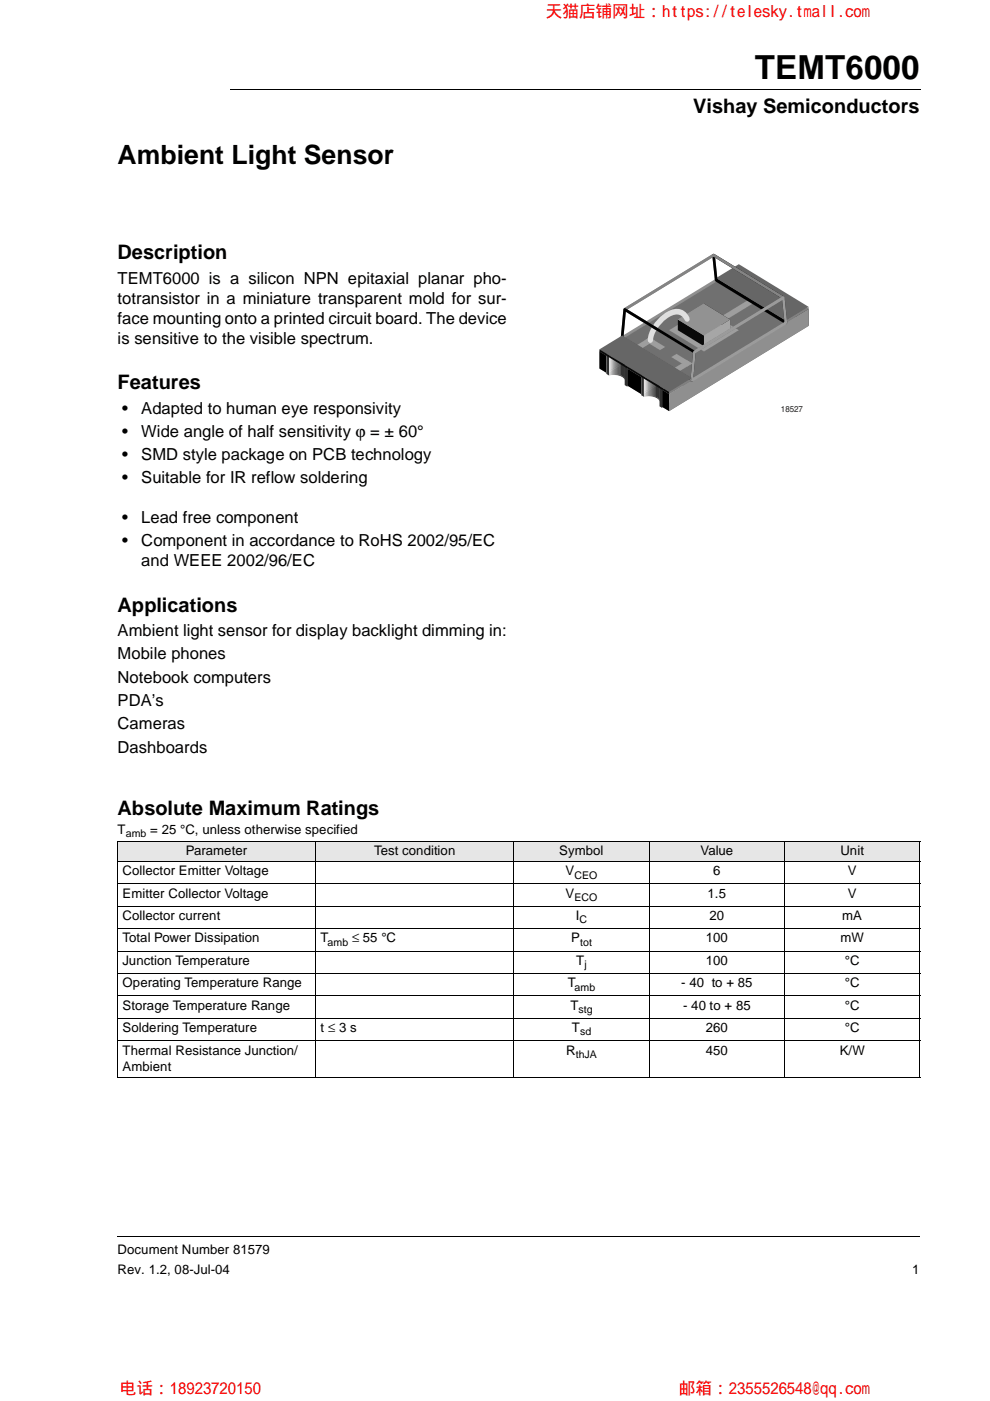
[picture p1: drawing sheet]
<svg xmlns="http://www.w3.org/2000/svg" width="210mm" height="297mm" viewBox="0 0 210 297" stroke-linecap="round" stroke-linejoin="round" font-family="sans-serif">
<path d="M48.9 19h146.4M24.9 262.1h170.1" fill="none" stroke="#000" stroke-width=".21"/>
<path d="M24.8 262l.1 .1z" fill="#000"/>
<path d="M113.5 41h80.9v60h-80.9z" fill="#fff"/>
<path d="M161.3 59.1l1.1 .6v4.1l-1.1-.7z" fill="#303030"/>
<path d="M156.8 65.8l4.5-2.7 1.1 .7a1.31 1.31 0 0 0 .9 1.9l1.4 .2 1-.1 1.1 .7-4.4 2.7z" fill="#b9b9b9"/>
<path d="M162.2 63.5v.9z" fill="#888"/>
<path d="M162.2 63.5v.9z" fill="#8f8f8f"/>
<path d="M162.2 63.5v.8z" fill="#969696"/>
<path d="M162.2 63.5v.7z" fill="#9e9e9e"/>
<path d="M162.2 63.5v.7z" fill="#a5a5a5"/>
<path d="M162.2 63.5v.6z" fill="#acacac"/>
<path d="M162.3 63.5v.5z" fill="#b3b3b3"/>
<path d="M162.3 63.5v.5z" fill="#bababa"/>
<path d="M162.3 63.5v.4z" fill="#c1c1c1"/>
<path d="M162.4 63.5v.3z" fill="#c8c8c8"/>
<path d="M156.6 56.5l4.7 2.8v3.6l-4.7-2.8z" fill="#000"/>
<path d="M156.8 65.6l4.5-2.7v.2l-4.5 2.7z" fill="#dedede"/>
<path d="M165.7 64.1v1.7z" fill="#e8e8e8"/>
<path d="M165.6 64.1v1.8z" fill="#e7e7e7"/>
<path d="M165.5 64.1v1.8z" fill="#e6e6e6"/>
<path d="M165.4 64.1v1.8z" fill="#e4e4e4"/>
<path d="M165.4 64.1v1.8z" fill="#e2e2e2"/>
<path d="M165.3 64.1v1.8z" fill="#dedede"/>
<path d="M165.3 64.1v1.8z" fill="#d7d7d7"/>
<path d="M165.2 64.1v1.8z" fill="#d0d0d0"/>
<path d="M165.2 64.1v1.8z" fill="#c8c8c8"/>
<path d="M165.1 64.1v1.8z" fill="#c1c1c1"/>
<path d="M165.1 64.1v1.8z" fill="#bababa"/>
<path d="M165 64.1v1.8z" fill="#b3b3b3"/>
<path d="M164.9 64.1v1.8z" fill="#acacac"/>
<path d="M164.9 64.1v1.8z" fill="#a5a5a5"/>
<path d="M164.8 64.1v1.8z" fill="#9e9e9e"/>
<path d="M164.8 64.1v1.8z" fill="#969696"/>
<path d="M164.7 64.1l.1 1.8z" fill="#8f8f8f"/>
<path d="M164.6 64.1l.1 1.8z" fill="#888"/>
<path d="M164.5 64.1l.1 1.8z" fill="#818181"/>
<path d="M164.4 64.1l.1 1.8z" fill="#7a7a7a"/>
<path d="M164.3 64.1l.1 1.8z" fill="#737373"/>
<path d="M164.2 64.1l.1 1.8z" fill="#6c6c6c"/>
<path d="M164.1 64.1h.1v1.8h-.1z" fill="#646464"/>
<path d="M164 64.1h.1v1.8h-.1z" fill="#5d5d5d"/>
<path d="M163.9 64.1h.1v1.8h-.1z" fill="#565656"/>
<path d="M163.8 64.1h.1v1.8l-.1-.1z" fill="#4f4f4f"/>
<path d="M163.6 64.1h.2v1.7h-.2z" fill="#484848"/>
<path d="M163.5 64.1h.1v1.7l-.1-.1z" fill="#414141"/>
<path d="M163.3 64.1h.2v1.6h-.2z" fill="#3a3a3a"/>
<path d="M162.2 64.1h1.1v1.6l-.4-.2a1.38 1.38 0 0 1-.7-1.4z" fill="#323232"/>
<path d="M162.2 60.3v3.9z" fill="#888"/>
<path d="M162.2 60.2v4z" fill="#8f8f8f"/>
<path d="M162.2 60.2v4z" fill="#969696"/>
<path d="M162.2 60.1v4.1z" fill="#9e9e9e"/>
<path d="M162.2 60v4.2z" fill="#a5a5a5"/>
<path d="M162.3 60l-.1 4.1z" fill="#acacac"/>
<path d="M162.3 59.9v4.1z" fill="#b3b3b3"/>
<path d="M162.3 59.9v4.1z" fill="#bababa"/>
<path d="M162.3 59.9v4z" fill="#c1c1c1"/>
<path d="M162.4 59.9v3.9z" fill="#c8c8c8"/>
<path d="M162.2 60.3v.3z" fill="#888"/>
<path d="M162.2 60.2v.4z" fill="#8f8f8f"/>
<path d="M162.2 60.2v.4z" fill="#969696"/>
<path d="M162.2 60.1v.5z" fill="#9e9e9e"/>
<path d="M162.2 60v.6z" fill="#a5a5a5"/>
<path d="M162.3 60l-.1 .6z" fill="#acacac"/>
<path d="M162.3 59.9v.7z" fill="#b3b3b3"/>
<path d="M162.3 59.8v.8z" fill="#bababa"/>
<path d="M162.4 59.8l-.1 .8z" fill="#c1c1c1"/>
<path d="M162.4 59.7v.9z" fill="#c8c8c8"/>
<g fill="#303030">
<path d="M165.7 61.8l1.1 .6v4.1l-1.1-.7z"/>
<path d="M133 76.3l4.4 2.7v.3l-4.4-2.7z"/>
</g>
<path d="M128.6 79.3l4.4-2.7 4.4 2.7-4.4 2.7-.5-.4a1.31 1.31 0 0 0-1-1.9l-1.4-.2-1 .1z" fill="#b9b9b9"/>
<path d="M133 81.7l4.4-2.7v.3l-4.4 2.7z" fill="#dedede"/>
<path d="M140.4 80.8l4.4 2.8v.2l-4.4-2.7z" fill="#303030"/>
<path d="M136 83.8l4.4-2.7 4.4 2.7-4.4 2.7-.6-.4a1.31 1.31 0 0 0-.9-1.8l-1.4-.3-1 .1z" fill="#b9b9b9"/>
<path d="M140.4 86.3l4.4-2.7v.2l-4.4 2.7z" fill="#dedede"/>
<path d="M127.1 78.1l29.5-18 4.7 2.8-4.5 2.7 5.6 3.4 4.4-2.7 4.6 2.8-29.5 18.1-1.5-.9 4.4-2.7-4.4-2.8-4.4 2.8-3-1.9 4.4-2.7-4.4-2.7-4.4 2.7z" fill="#707070"/>
<path d="M156.8 62l4.5-2.7v3.6l-4.5 2.7z" fill="#dedede"/>
<path d="M156.8 62l4.5-2.7v3.6l-4.5 2.7z" fill="#8f8f8f"/>
<path d="M165.7 61.8v4z" fill="#e8e8e8"/>
<path d="M165.6 61.8l.1 4z" fill="#e7e7e7"/>
<path d="M165.5 61.8l.1 4z" fill="#e6e6e6"/>
<path d="M165.4 61.8l.1 4z" fill="#e4e4e4"/>
<path d="M165.4 61.8v4z" fill="#e2e2e2"/>
<path d="M165.3 61.8l.1 4z" fill="#dedede"/>
<path d="M165.3 61.8v4z" fill="#d7d7d7"/>
<path d="M165.2 61.9l.1 3.9z" fill="#d0d0d0"/>
<path d="M165.2 61.9v3.9z" fill="#c8c8c8"/>
<path d="M165.1 61.9l.1 3.9z" fill="#c1c1c1"/>
<path d="M165.1 61.9v3.9z" fill="#bababa"/>
<path d="M165 61.9l.1 3.9z" fill="#b3b3b3"/>
<path d="M164.9 61.9l.1 3.9z" fill="#acacac"/>
<path d="M164.9 61.9v3.9z" fill="#a5a5a5"/>
<path d="M164.8 61.9l.1 3.9z" fill="#9e9e9e"/>
<path d="M164.8 61.9v3.9z" fill="#969696"/>
<path d="M164.7 61.9l.1 3.9z" fill="#8f8f8f"/>
<path d="M164.6 61.9l.1 3.9z" fill="#888"/>
<path d="M164.5 61.9l.1 3.9z" fill="#818181"/>
<path d="M164.4 61.9l.1 3.9z" fill="#7a7a7a"/>
<path d="M164.3 61.9l.1 3.9z" fill="#737373"/>
<path d="M164.2 61.8l.1 4z" fill="#6c6c6c"/>
<path d="M164.1 61.8h.1v4h-.1z" fill="#646464"/>
<path d="M164 61.8h.1v4h-.1z" fill="#5d5d5d"/>
<path d="M163.9 61.8h.1v4h-.1z" fill="#565656"/>
<path d="M163.8 61.8h.1v4h-.1z" fill="#4f4f4f"/>
<path d="M163.6 61.7l.2 .1v4h-.2z" fill="#484848"/>
<path d="M163.5 61.7h.1v4.1l-.1-.1z" fill="#414141"/>
<path d="M163.3 61.6l.2 .1v4h-.2z" fill="#3a3a3a"/>
<path d="M162.2 60.5l.4 .7 .7 .4v4.1l-.4-.2a1.36 1.36 0 0 1-.7-1.1z" fill="#323232"/>
<path d="M166.8 62.7l4.6 2.8v3.6l-4.6-2.8z" fill="#000"/>
<path d="M143.7 70l5.6-3.4 5.5 3.4-5.5 3.4z" fill="#757575"/>
<path d="M127.1 74.5l29.5-18v3.6l-29.5 18z" fill="#8f8f8f"/>
<path d="M133 72.7l4.4 2.7v3.6l-4.4-2.7z" fill="#000"/>
<path d="M133 72.7l4.4 2.7v3.6l-4.4-2.7z" fill="#303030"/>
<path d="M133 78.1l4.4-2.7v3.6l-4.4 2.7z" fill="#8f8f8f"/>
<path d="M133 78.1l4.4-2.7v3.6l-4.4 2.7z" fill="#dedede"/>
<path d="M140.4 77.2l4.4 2.7v3.7l-4.4-2.8z" fill="#000"/>
<path d="M140.4 77.2l4.4 2.7v3.7l-4.4-2.8z" fill="#303030"/>
<path d="M140.4 82.6l4.4-2.7v3.7l-4.4 2.7z" fill="#8f8f8f"/>
<path d="M140.4 82.6l4.4-2.7v3.7l-4.4 2.7z" fill="#dedede"/>
<path d="M127.1 74.5l29.5-18 4.7 2.8-4.5 2.7 5.6 3.4 4.4-2.7 4.6 2.8-29.5 18.1-1.5-1 4.4-2.7-4.4-2.7-4.4 2.7-3-1.8 4.4-2.7-4.4-2.7-4.4 2.7z" fill="#707070"/>
<g fill="#b9b9b9">
<path d="M142.3 78.4l.4-.2 1.1 .7-.4 .2z"/>
<path d="M134.4 73.6l.4-.3 1.1 .7-.4 .2z"/>
<path d="M158.7 63.6l.4-.2 1.1 .6-.4 .3z"/>
</g>
<g fill="#9d9d9d">
<path d="M134.8 73.3l2.9-1.8 1.1 .7-2.9 1.8z"/>
<path d="M142.7 78.2l3-1.8 1.1 .7-3 1.8z"/>
<path d="M142.3 75.7l1.1-.7 3.4 2.1-1.1 .6z"/>
<path d="M136.6 72.2l1.1-.7 3.3 2.1-1.1 .6z"/>
<path d="M141.9 70l7.4-4.5 3.1 1.9 6.3-3.8 1.1 .7-6.3 3.8 3.1 1.9-7.3 4.5z"/>
</g>
<path d="M156.8 61.8l4.5-2.7v.2l-4.5 2.7z" fill="#dedede"/>
<path d="M165.7 61.8v.4z" fill="#e8e8e8"/>
<path d="M165.6 61.8l.1 .4z" fill="#e7e7e7"/>
<path d="M165.5 61.8l.1 .4z" fill="#e6e6e6"/>
<path d="M165.4 61.8l.1 .4z" fill="#e4e4e4"/>
<path d="M165.4 61.8v.4z" fill="#e2e2e2"/>
<path d="M165.3 61.8l.1 .4z" fill="#dedede"/>
<path d="M165.3 61.8v.4z" fill="#d7d7d7"/>
<path d="M165.2 61.9l.1 .3z" fill="#d0d0d0"/>
<path d="M165.2 61.9v.3z" fill="#c8c8c8"/>
<path d="M165.1 61.9l.1 .3z" fill="#c1c1c1"/>
<path d="M165.1 61.9v.3z" fill="#bababa"/>
<path d="M165 61.9l.1 .3z" fill="#b3b3b3"/>
<path d="M164.9 61.9l.1 .3z" fill="#acacac"/>
<path d="M164.9 61.9v.3z" fill="#a5a5a5"/>
<path d="M164.8 61.9l.1 .3z" fill="#9e9e9e"/>
<path d="M164.8 61.9v.3z" fill="#969696"/>
<path d="M164.7 61.9l.1 .3z" fill="#8f8f8f"/>
<path d="M164.6 61.9l.1 .3z" fill="#888"/>
<path d="M164.5 61.9l.1 .3z" fill="#818181"/>
<path d="M164.4 61.9l.1 .3z" fill="#7a7a7a"/>
<path d="M164.3 61.9l.1 .3z" fill="#737373"/>
<path d="M164.2 61.8l.1 .4z" fill="#6c6c6c"/>
<path d="M164.1 61.8l.1 .4z" fill="#646464"/>
<path d="M164 61.8l.1 .4h-.1z" fill="#5d5d5d"/>
<path d="M163.9 61.8h.1v.4h-.1z" fill="#565656"/>
<path d="M163.8 61.8h.1v.4h-.1z" fill="#4f4f4f"/>
<path d="M163.6 61.7l.2 .1v.4h-.2z" fill="#484848"/>
<path d="M163.5 61.7h.1v.5h-.1z" fill="#414141"/>
<path d="M163.3 61.6l.2 .1v.5h-.2z" fill="#3a3a3a"/>
<path d="M162.2 60.3a1.57 1.57 0 0 0 1.1 1.3v.6h-1.1z" fill="#323232"/>
<path d="M162.4 65.2l4.4-2.8v.3l-4.4 2.7z" fill="#dedede"/>
<path d="M156.8 61.8l5.6 3.4v.2l-5.6-3.4z" fill="#303030"/>
<path d="M156.8 61.8l4.5-2.7 1.1 .6a1.31 1.31 0 0 0 .9 1.9l1.4 .3 1-.1 1.1 .6-4.4 2.8z" fill="#b9b9b9"/>
<path d="M143.7 67.8l5.6-3.4v2.2l-5.6 3.4z" fill="#929292"/>
<path d="M149.3 64.4l5.5 3.4v2.2l-5.5-3.4z" fill="#090909"/>
<path d="M128.6 79l4.4-2.7v.3l-4.4 2.7z" fill="#dedede"/>
<path d="M132.5 65.6l18.8-11.5 .6 5.3-20 12.2z" fill="none" stroke="#8f8f8f" stroke-width=".58"/>
<path d="M143.7 67.8l5.6 3.3v2.3l-5.6-3.4z" fill="#090909"/>
<path d="M143.7 67.8l5.6-3.4 5.5 3.4-5.5 3.3z" fill="#929292"/>
<path d="M149.3 71.1l5.5-3.3v2.2l-5.5 3.4z" fill="#a6a6a6"/>
<path d="M129.1 79.2v.4z" fill="#e8e8e8"/>
<path d="M129.1 79.2v.4z" fill="#e7e7e7"/>
<path d="M129.2 79.2v.4z" fill="#e6e6e6"/>
<path d="M129.3 79.2v.4z" fill="#e4e4e4"/>
<path d="M129.4 79.2v.3z" fill="#e2e2e2"/>
<path d="M129.4 79.2v.3z" fill="#dedede"/>
<path d="M129.5 79.2v.3z" fill="#d7d7d7"/>
<path d="M129.6 79.2v.3z" fill="#d0d0d0"/>
<path d="M129.6 79.2v.3z" fill="#c8c8c8"/>
<path d="M129.7 79.2v.3z" fill="#c1c1c1"/>
<path d="M129.7 79.2l.1 .3z" fill="#bababa"/>
<path d="M129.8 79.2v.3z" fill="#b3b3b3"/>
<path d="M129.8 79.2l.1 .3z" fill="#acacac"/>
<path d="M129.9 79.2v.3z" fill="#a5a5a5"/>
<path d="M129.9 79.2l.1 .3z" fill="#9e9e9e"/>
<path d="M130 79.2l.1 .3z" fill="#969696"/>
<path d="M130.1 79.2v.3z" fill="#8f8f8f"/>
<path d="M130.1 79.2l.1 .3z" fill="#888"/>
<path d="M130.2 79.2l.1 .3z" fill="#818181"/>
<path d="M130.3 79.2l.1 .3z" fill="#7a7a7a"/>
<path d="M130.4 79.2l.1 .3z" fill="#737373"/>
<path d="M130.5 79.2l.1 .3z" fill="#6c6c6c"/>
<path d="M130.6 79.2l.1 .3z" fill="#646464"/>
<path d="M130.7 79.2h.1v.4z" fill="#5d5d5d"/>
<path d="M130.8 79.2h.1v.4h-.1z" fill="#565656"/>
<path d="M130.9 79.2h.2v.4h-.2z" fill="#4f4f4f"/>
<path d="M131.1 79.2h.1v.4h-.1z" fill="#484848"/>
<path d="M131.2 79.2h.1v.5l-.1-.1z" fill="#414141"/>
<path d="M131.3 79.2h.2v.6l-.2-.1z" fill="#3a3a3a"/>
<path d="M131.5 79.2h1.1v1.9a1.57 1.57 0 0 0-1.1-1.3z" fill="#323232"/>
<path d="M127.1 74.5l1.5 .9v3.6l-1.5-.9z" fill="#000"/>
<path d="M128.6 75.4l4.4-2.7v3.6l-4.4 2.7z" fill="#8f8f8f"/>
<g fill="#dedede">
<path d="M128.6 75.4l4.4-2.7v3.6l-4.4 2.7z"/>
<path d="M128.6 75.2l4.4-2.7v.2l-4.4 2.7z"/>
</g>
<g fill="#303030">
<path d="M133 72.5l4.4 2.7v.2l-4.4-2.7z"/>
<path d="M128.6 75.2l.5 .3v4.1l-.5-.3z"/>
</g>
<path d="M132.6 80.8v.3z" fill="#888"/>
<path d="M132.6 80.8v.3z" fill="#8f8f8f"/>
<path d="M132.6 80.8v.4z" fill="#969696"/>
<path d="M132.6 80.8v.5z" fill="#9e9e9e"/>
<path d="M132.6 80.8v.5z" fill="#a5a5a5"/>
<path d="M132.6 80.8v.6z" fill="#acacac"/>
<path d="M132.5 80.8v.7z" fill="#b3b3b3"/>
<path d="M132.5 80.8v.7z" fill="#bababa"/>
<path d="M132.5 80.8v.8z" fill="#c1c1c1"/>
<path d="M132.5 80.8v.8z" fill="#c8c8c8"/>
<path d="M129.1 75.6v4z" fill="#e8e8e8"/>
<path d="M129.1 75.6v4z" fill="#e7e7e7"/>
<path d="M129.2 75.6v4z" fill="#e6e6e6"/>
<path d="M129.3 75.6v4z" fill="#e4e4e4"/>
<path d="M129.4 75.6v3.9z" fill="#e2e2e2"/>
<path d="M129.4 75.6v3.9z" fill="#dedede"/>
<path d="M129.5 75.6v3.9z" fill="#d7d7d7"/>
<path d="M129.6 75.6v3.9z" fill="#d0d0d0"/>
<path d="M129.6 75.6v3.9z" fill="#c8c8c8"/>
<path d="M129.7 75.6v3.9z" fill="#c1c1c1"/>
<path d="M129.7 75.6v3.9z" fill="#bababa"/>
<path d="M129.8 75.6v3.9z" fill="#b3b3b3"/>
<path d="M129.8 75.6v3.9z" fill="#acacac"/>
<path d="M129.9 75.6v3.9z" fill="#a5a5a5"/>
<path d="M129.9 75.6v3.9z" fill="#9e9e9e"/>
<path d="M130 75.6v3.9z" fill="#969696"/>
<path d="M130.1 75.6v3.9z" fill="#8f8f8f"/>
<path d="M130.1 75.6l.1 3.9z" fill="#888"/>
<path d="M130.2 75.6l.1 3.9z" fill="#818181"/>
<path d="M130.3 75.6l.1 3.9z" fill="#7a7a7a"/>
<path d="M130.4 75.6l.1 3.9z" fill="#737373"/>
<path d="M130.5 75.6l.1 3.9z" fill="#6c6c6c"/>
<path d="M130.6 75.6h.1v3.9h-.1z" fill="#646464"/>
<path d="M130.7 75.6h.1v4l-.1-.1z" fill="#5d5d5d"/>
<path d="M130.8 75.6h.1v4h-.1z" fill="#565656"/>
<path d="M130.9 75.6h.2v4h-.2z" fill="#4f4f4f"/>
<path d="M131.1 75.6h.1v4h-.1z" fill="#484848"/>
<path d="M131.2 75.6h.1v4.1l-.1-.1z" fill="#414141"/>
<path d="M131.3 75.6l.2 .1v4.1l-.2-.1z" fill="#3a3a3a"/>
<path d="M131.5 75.7l.4 .2a1.36 1.36 0 0 1 .7 1.1v3.9l-.4-.7-.7-.4z" fill="#323232"/>
<path d="M129.1 75.5v1.8z" fill="#e8e8e8"/>
<path d="M129.1 75.5l.1 1.8z" fill="#e7e7e7"/>
<path d="M129.2 75.5l.1 1.8z" fill="#e6e6e6"/>
<path d="M129.3 75.5l.1 1.8z" fill="#e4e4e4"/>
<path d="M129.4 75.5v1.8z" fill="#e2e2e2"/>
<path d="M129.4 75.5l.1 1.8z" fill="#dedede"/>
<path d="M129.5 75.5l.1 1.8z" fill="#d7d7d7"/>
<path d="M129.6 75.5v1.8z" fill="#d0d0d0"/>
<path d="M129.6 75.5l.1 1.8z" fill="#c8c8c8"/>
<path d="M129.7 75.4v1.9z" fill="#c1c1c1"/>
<path d="M129.7 75.4l.1 1.9z" fill="#bababa"/>
<path d="M129.8 75.4v1.9z" fill="#b3b3b3"/>
<path d="M129.8 75.4l.1 1.9z" fill="#acacac"/>
<path d="M129.9 75.4v1.9z" fill="#a5a5a5"/>
<path d="M129.9 75.4l.1 1.9z" fill="#9e9e9e"/>
<path d="M130 75.4l.1 1.9z" fill="#969696"/>
<path d="M130.1 75.4v1.9z" fill="#8f8f8f"/>
<path d="M130.1 75.4l.1 1.9z" fill="#888"/>
<path d="M130.2 75.4l.1 1.9z" fill="#818181"/>
<path d="M130.3 75.4l.1 1.9z" fill="#7a7a7a"/>
<path d="M130.4 75.4l.1 1.9z" fill="#737373"/>
<path d="M130.5 75.4l.1 1.9z" fill="#6c6c6c"/>
<path d="M130.6 75.5h.1v1.8h-.1z" fill="#646464"/>
<path d="M130.7 75.5h.1v1.8h-.1z" fill="#5d5d5d"/>
<path d="M130.8 75.5h.1v1.8h-.1z" fill="#565656"/>
<path d="M130.9 75.5h.2v1.8h-.2z" fill="#4f4f4f"/>
<path d="M131.1 75.5l.1 .1v1.7h-.1z" fill="#484848"/>
<path d="M131.2 75.6h.1v1.7h-.1z" fill="#414141"/>
<path d="M131.3 75.6l.2 .1v1.6h-.2z" fill="#3a3a3a"/>
<path d="M131.5 75.7a1.37 1.37 0 0 1 1.1 1.6h-1.1z" fill="#323232"/>
<path d="M132.6 77.2v3.9z" fill="#888"/>
<path d="M132.6 77.2v3.9z" fill="#8f8f8f"/>
<path d="M132.6 77.2v4z" fill="#969696"/>
<path d="M132.6 77.2v4.1z" fill="#9e9e9e"/>
<path d="M132.6 77.2v4.1z" fill="#a5a5a5"/>
<path d="M132.6 77.3v4.1z" fill="#acacac"/>
<path d="M132.6 77.3l-.1 4.2z" fill="#b3b3b3"/>
<path d="M132.5 77.4v4.1z" fill="#bababa"/>
<path d="M132.5 77.5v4z" fill="#c1c1c1"/>
<path d="M132.5 77.5v4z" fill="#c8c8c8"/>
<path d="M132.6 77v.8z" fill="#888"/>
<path d="M132.6 77v.8z" fill="#8f8f8f"/>
<path d="M132.6 77.1v.7z" fill="#969696"/>
<path d="M132.6 77.1v.7z" fill="#9e9e9e"/>
<path d="M132.6 77.2v.6z" fill="#a5a5a5"/>
<path d="M132.6 77.3v.5z" fill="#acacac"/>
<path d="M132.6 77.3l-.1 .5z" fill="#b3b3b3"/>
<path d="M132.5 77.4v.4z" fill="#bababa"/>
<path d="M132.5 77.5v.3z" fill="#c1c1c1"/>
<path d="M132.5 77.5v.3z" fill="#c8c8c8"/>
<g fill="#dedede">
<path d="M136 83.6l4.4-2.8v.3l-4.4 2.7z"/>
<path d="M133 77.9l4.4-2.7v.2l-4.4 2.7z"/>
</g>
<path d="M132.5 77.6l.5 .3v4.1l-.5-.4z" fill="#303030"/>
<path d="M128.6 75.2l4.4-2.7 4.4 2.7-4.4 2.7-.5-.3a1.31 1.31 0 0 0-1-1.9l-1.4-.3-1 .1z" fill="#b9b9b9"/>
<path d="M136.5 83.7v.4z" fill="#e8e8e8"/>
<path d="M136.5 83.7v.4z" fill="#e7e7e7"/>
<path d="M136.6 83.7v.4z" fill="#e6e6e6"/>
<path d="M136.7 83.7v.4z" fill="#e4e4e4"/>
<path d="M136.8 83.7v.4z" fill="#e2e2e2"/>
<path d="M136.8 83.7v.4z" fill="#dedede"/>
<path d="M136.9 83.7v.3z" fill="#d7d7d7"/>
<path d="M136.9 83.7v.3z" fill="#d0d0d0"/>
<path d="M137 83.7v.3z" fill="#c8c8c8"/>
<path d="M137.1 83.7v.3z" fill="#c1c1c1"/>
<path d="M137.1 83.7l.1 .3z" fill="#bababa"/>
<path d="M137.2 83.7v.3z" fill="#b3b3b3"/>
<path d="M137.2 83.7l.1 .3z" fill="#acacac"/>
<path d="M137.3 83.7v.3z" fill="#a5a5a5"/>
<path d="M137.3 83.7l.1 .3z" fill="#9e9e9e"/>
<path d="M137.4 83.7l.1 .3z" fill="#969696"/>
<path d="M137.5 83.7v.3z" fill="#8f8f8f"/>
<path d="M137.5 83.7l.1 .3z" fill="#888"/>
<path d="M137.6 83.7l.1 .3z" fill="#818181"/>
<path d="M137.7 83.7l.1 .3z" fill="#7a7a7a"/>
<path d="M137.8 83.7l.1 .3z" fill="#737373"/>
<path d="M137.9 83.7l.1 .3z" fill="#6c6c6c"/>
<path d="M138 83.7l.1 .4z" fill="#646464"/>
<path d="M138.1 83.7h.1v.4z" fill="#5d5d5d"/>
<path d="M138.2 83.7h.1v.4h-.1z" fill="#565656"/>
<path d="M138.3 83.7h.1v.4h-.1z" fill="#4f4f4f"/>
<path d="M138.4 83.7h.2v.5l-.2-.1z" fill="#484848"/>
<path d="M138.6 83.7h.1v.5h-.1z" fill="#414141"/>
<path d="M138.7 83.7h.2v.6l-.2-.1z" fill="#3a3a3a"/>
<path d="M138.9 83.7h1.1v1.9a1.57 1.57 0 0 0-1.1-1.3z" fill="#323232"/>
<path d="M136 79.9l4.4-2.7v3.6l-4.4 2.8z" fill="#8f8f8f"/>
<path d="M133 78.1l3 1.8v3.7l-3-1.9z" fill="#000"/>
<path d="M136 79.9l4.4-2.7v3.6l-4.4 2.8z" fill="#dedede"/>
<path d="M140.4 77l4.4 2.7v.2l-4.4-2.7z" fill="#303030"/>
<path d="M136 79.7l4.4-2.7v.2l-4.4 2.7z" fill="#dedede"/>
<path d="M136 79.7l.5 .4v4l-.5-.3z" fill="#303030"/>
<path d="M140 85.3v.3z" fill="#888"/>
<path d="M140 85.3v.4z" fill="#8f8f8f"/>
<path d="M140 85.3v.4z" fill="#969696"/>
<path d="M140 85.3v.5z" fill="#9e9e9e"/>
<path d="M140 85.3v.5z" fill="#a5a5a5"/>
<path d="M140 85.3v.6z" fill="#acacac"/>
<path d="M139.9 85.3v.7z" fill="#b3b3b3"/>
<path d="M139.9 85.3v.7z" fill="#bababa"/>
<path d="M139.9 85.3v.8z" fill="#c1c1c1"/>
<path d="M139.8 85.3v.8z" fill="#c8c8c8"/>
<path d="M136.5 80.1v4z" fill="#e8e8e8"/>
<path d="M136.5 80.1v4z" fill="#e7e7e7"/>
<path d="M136.6 80.1v4z" fill="#e6e6e6"/>
<path d="M136.7 80.1v4z" fill="#e4e4e4"/>
<path d="M136.8 80.1v4z" fill="#e2e2e2"/>
<path d="M136.8 80.1v4z" fill="#dedede"/>
<path d="M136.9 80.1v3.9z" fill="#d7d7d7"/>
<path d="M136.9 80.1v3.9z" fill="#d0d0d0"/>
<path d="M137 80.1v3.9z" fill="#c8c8c8"/>
<path d="M137.1 80.1v3.9z" fill="#c1c1c1"/>
<path d="M137.1 80.1v3.9z" fill="#bababa"/>
<path d="M137.2 80.1v3.9z" fill="#b3b3b3"/>
<path d="M137.2 80.1v3.9z" fill="#acacac"/>
<path d="M137.3 80.1v3.9z" fill="#a5a5a5"/>
<path d="M137.3 80.1v3.9z" fill="#9e9e9e"/>
<path d="M137.4 80.1v3.9z" fill="#969696"/>
<path d="M137.5 80.1v3.9z" fill="#8f8f8f"/>
<path d="M137.5 80.1l.1 3.9z" fill="#888"/>
<path d="M137.6 80.1l.1 3.9z" fill="#818181"/>
<path d="M137.7 80.1l.1 3.9z" fill="#7a7a7a"/>
<path d="M137.8 80.1l.1 3.9z" fill="#737373"/>
<path d="M137.9 80.1l.1 3.9z" fill="#6c6c6c"/>
<path d="M138 80.1h.1v4l-.1-.1z" fill="#646464"/>
<path d="M138.1 80.1h.1v4h-.1z" fill="#5d5d5d"/>
<path d="M138.2 80.1h.1v4h-.1z" fill="#565656"/>
<path d="M138.3 80.1h.1v4h-.1z" fill="#4f4f4f"/>
<path d="M138.4 80.1h.2v4.1l-.2-.1z" fill="#484848"/>
<path d="M138.6 80.1h.1v4.1h-.1z" fill="#414141"/>
<path d="M138.7 80.1l.2 .1v4.1l-.2-.1z" fill="#3a3a3a"/>
<path d="M138.9 80.2l.4 .2a1.36 1.36 0 0 1 .7 1.1v3.9l-.4-.7-.7-.4z" fill="#323232"/>
<path d="M136.5 80.1v1.7z" fill="#e8e8e8"/>
<path d="M136.5 80l.1 1.8z" fill="#e7e7e7"/>
<path d="M136.6 80l.1 1.8z" fill="#e6e6e6"/>
<path d="M136.7 80l.1 1.8z" fill="#e4e4e4"/>
<path d="M136.8 80v1.8z" fill="#e2e2e2"/>
<path d="M136.8 80l.1 1.8z" fill="#dedede"/>
<path d="M136.9 80v1.8z" fill="#d7d7d7"/>
<path d="M136.9 80l.1 1.8z" fill="#d0d0d0"/>
<path d="M137 80l.1 1.8z" fill="#c8c8c8"/>
<path d="M137.1 80v1.8z" fill="#c1c1c1"/>
<path d="M137.1 80l.1 1.8z" fill="#bababa"/>
<path d="M137.2 80v1.8z" fill="#b3b3b3"/>
<path d="M137.2 79.9l.1 1.9z" fill="#acacac"/>
<path d="M137.3 79.9v1.9z" fill="#a5a5a5"/>
<path d="M137.3 79.9l.1 1.9z" fill="#9e9e9e"/>
<path d="M137.4 79.9l.1 1.9z" fill="#969696"/>
<path d="M137.5 79.9v1.9z" fill="#8f8f8f"/>
<path d="M137.5 79.9l.1 1.9z" fill="#888"/>
<path d="M137.6 79.9l.1 1.9z" fill="#818181"/>
<path d="M137.7 79.9l.1 1.9z" fill="#7a7a7a"/>
<path d="M137.8 80l.1 1.8z" fill="#737373"/>
<path d="M137.9 80l.1 1.8z" fill="#6c6c6c"/>
<path d="M138 80h.1v1.8h-.1z" fill="#646464"/>
<path d="M138.1 80h.1v1.8h-.1z" fill="#5d5d5d"/>
<path d="M138.2 80h.1v1.8h-.1z" fill="#565656"/>
<path d="M138.3 80l.1 .1v1.7h-.1z" fill="#4f4f4f"/>
<path d="M138.4 80.1h.2v1.7h-.2z" fill="#484848"/>
<path d="M138.6 80.1h.1v1.7h-.1z" fill="#414141"/>
<path d="M138.7 80.1l.2 .1v1.6h-.2z" fill="#3a3a3a"/>
<path d="M138.9 80.2a1.37 1.37 0 0 1 1.1 1.6h-1.1z" fill="#323232"/>
<path d="M140 81.7v3.9z" fill="#888"/>
<path d="M140 81.7v4z" fill="#8f8f8f"/>
<path d="M140 81.7v4z" fill="#969696"/>
<path d="M140 81.7v4.1z" fill="#9e9e9e"/>
<path d="M140 81.7v4.1z" fill="#a5a5a5"/>
<path d="M140 81.8v4.1z" fill="#acacac"/>
<path d="M140 81.8l-.1 4.2z" fill="#b3b3b3"/>
<path d="M139.9 81.9v4.1z" fill="#bababa"/>
<path d="M139.9 82v4z" fill="#c1c1c1"/>
<path d="M139.9 82l-.1 4z" fill="#c8c8c8"/>
<path d="M140 81.5v.9z" fill="#888"/>
<path d="M140 81.5v.9z" fill="#8f8f8f"/>
<path d="M140 81.6v.8z" fill="#969696"/>
<path d="M140 81.7v.7z" fill="#9e9e9e"/>
<path d="M140 81.7v.7z" fill="#a5a5a5"/>
<path d="M140 81.8v.6z" fill="#acacac"/>
<path d="M140 81.8l-.1 .6z" fill="#b3b3b3"/>
<path d="M139.9 81.9v.5z" fill="#bababa"/>
<path d="M139.9 82v.4z" fill="#c1c1c1"/>
<path d="M139.9 82l-.1 .4z" fill="#c8c8c8"/>
<path d="M136 79.7l4.4-2.7 4.4 2.7-4.4 2.7-.6-.3a1.31 1.31 0 0 0-.9-1.9l-1.4-.3-1 .2z" fill="#b9b9b9"/>
<path d="M139.8 82.1l.6 .3v4.1l-.6-.4z" fill="#303030"/>
<path d="M140.4 82.4l4.4-2.7v.2l-4.4 2.7z" fill="#dedede"/>
<path d="M140.4 82.6l1.5 1v3.6l-1.5-.9z" fill="#000"/>
<path d="M141.9 83.6l29.5-18.1v3.6l-29.5 18.1z" fill="#8f8f8f"/>
<path d="M145.7 67.6a2.47 2.47 0 0 0-3.8-1.1 7.9 7.9 0 0 0-4 5.6" fill="none" stroke="#dedede" stroke-width="1.2"/>
<path d="M151.8 59l14.8 9v.4l-14.8-9z" fill="#080808"/>
<path d="M151.8 59l4.8-3 14.8 9-4.8 3z" fill="#666"/>
<path d="M166.6 68l4.8-3v.5l-4.8 2.9z" fill="#808080"/>
<path d="M151.3 54.1l14.8 9 .5 5.3-14.7-9zM132.5 65.6l14.7 9-.5 6-14.8-9z" fill="none" stroke="#000" stroke-width=".58"/>
<path d="M132.5 65.6l18.8-11.5 14.8 9-18.9 11.5z" fill="none" stroke="#838383" stroke-width=".58"/>
<path d="M147.2 74.6l18.9-11.5 .5 5.3-19.9 12.2z" fill="none" stroke="#9c9c9c" stroke-width=".58"/>
<path d="M127.1 74.1l4.8-3 14.8 9-4.8 3z" fill="#666"/>
<path d="M127.1 74.1l14.8 9v.4l-14.8-9z" fill="#090909"/>
<path d="M141.9 83.1l4.8-3v.5l-4.8 2.9z" fill="#808080"/>
<g fill="#e6e6e6">
<path d="M24.9 178.4h42v4.2h-42z"/>
<path d="M66.9 178.4h42v4.2h-42z"/>
<path d="M108.9 178.4h28.7v4.2h-28.7z"/>
<path d="M137.6 178.4h28.7v4.2h-28.7z"/>
<path d="M166.3 178.4h28.7v4.2h-28.7z"/>
</g>
<g fill="none" stroke="#000" stroke-width=".21">
<path d="M24.8 178.4h170.4M24.9 178.5v49.8M66.9 178.3v50.2M108.9 178.3v50.2M137.6 178.3v50.2M166.3 178.3v50.2M195 178.5v49.8M24.8 182.6h170.4M24.8 187.4h170.4M24.8 192.1h170.4M24.8 196.9h170.4M24.8 201.6h170.4"/>
<path d="M24.8 206.4h170.4M24.8 211.1h170.4M24.8 215.9h170.4M24.8 220.6h170.4M24.8 228.4h170.4"/>
</g>
<text font-size="7" x="160.1" y="16.7">TEMT6000</text>
<text font-size="5.6" x="24.9" y="34.8">Ambient Light Sensor</text>
<g font-size="4.2">
<text x="147" y="24.1">Vishay Semiconductors</text>
<text x="24.9" y="55">Description</text>
<text x="24.9" y="82.5">Features</text>
<text x="24.9" y="129.7">Applications</text>
<text x="24.9" y="172.7">Absolute Maximum Ratings</text>
</g>
<g font-size="3.5" fill="#f00">
<text x="115.7" y="3.5">天猫店铺网址：https://telesky.tmall.com</text>
<text x="25.4" y="295.5">电话：18923720150</text>
<text x="143.9" y="295.5">邮箱：2355526548@qq.com</text>
</g>
<g font-size="3.5">
<text x="24.9" y="60.2">TEMT6000 is a silicon NPN epitaxial planar pho-</text>
<text x="24.9" y="64.4">totransistor in a miniature transparent mold for sur-</text>
<text x="24.9" y="68.6">face mounting onto a printed circuit board. The device</text>
<text x="24.9" y="72.9">is sensitive to the visible spectrum.</text>
<text x="25.9" y="87.7">•</text>
<text x="29.9" y="87.7">Adapted to human eye responsivity</text>
<text x="25.9" y="92.6">•</text>
<text x="29.9" y="92.6">Wide angle of half sensitivity ϕ = ± 60°</text>
<text x="25.9" y="97.6">•</text>
<text x="29.9" y="97.6">SMD style package on PCB technology</text>
<text x="25.9" y="102.5">•</text>
<text x="29.9" y="102.5">Suitable for IR reflow soldering</text>
<text x="25.9" y="110.9">•</text>
<text x="29.9" y="110.9">Lead free component</text>
<text x="25.9" y="115.8">•</text>
<text x="29.9" y="115.8">Component in accordance to RoHS 2002/95/EC</text>
<text x="29.9" y="120.1">and WEEE 2002/96/EC</text>
<text x="24.9" y="134.9">Ambient light sensor for display backlight dimming in:</text>
<text x="24.9" y="139.8">Mobile phones</text>
<text x="24.9" y="144.8">Notebook computers</text>
<text x="24.9" y="149.7">PDA’s</text>
<text x="24.9" y="154.7">Cameras</text>
<text x="24.9" y="159.6">Dashboards</text>
</g>
<g font-size="2.8">
<text x="24.9" y="176.8">T</text>
<text x="31.8" y="176.8">= 25 °C, unless otherwise specified</text>
<text x="26" y="185.6">Collector Emitter Voltage</text>
<text x="39.4" y="181.3">Parameter</text>
<text x="79.3" y="181.3">Test condition</text>
<text x="118.6" y="181.3">Symbol</text>
<text x="119.9" y="185.6">V</text>
<text x="148.5" y="181.3">Value</text>
<text x="151.2" y="185.6">6</text>
<text x="178.2" y="181.3">Unit</text>
<text x="179.7" y="185.6">V</text>
<text x="26" y="190.3">Emitter Collector Voltage</text>
<text x="119.9" y="190.3">V</text>
<text x="150" y="190.3">1.5</text>
<text x="179.7" y="190.3">V</text>
<text x="26" y="195.1">Collector current</text>
<text x="122.1" y="195.1">I</text>
<text x="150.4" y="195.1">20</text>
<text x="178.6" y="195.1">mA</text>
<text x="26" y="199.8">Total Power Dissipation</text>
<text x="68" y="199.8">T</text>
<text x="74.6" y="199.8">≤ 55 °C</text>
<text x="121.1" y="199.8">P</text>
<text x="149.6" y="199.8">100</text>
<text x="178.2" y="199.8">mW</text>
<text x="26" y="204.6">Junction Temperature</text>
<text x="26" y="209.3">Operating Temperature Range</text>
<text x="120.4" y="209.3">T</text>
<text x="122.2" y="204.6">T</text>
<text x="144.4" y="209.3">- 40 to + 85</text>
<text x="149.6" y="204.6">100</text>
<text x="179.1" y="204.6">°C</text>
<text x="179.1" y="209.3">°C</text>
<text x="26" y="214.1">Storage Temperature Range</text>
<text x="121" y="214.1">T</text>
<text x="144.8" y="214.1">- 40 to + 85</text>
<text x="179.1" y="214.1">°C</text>
<text x="26" y="218.8">Soldering Temperature</text>
<text x="68" y="218.8">t ≤ 3 s</text>
<text x="121.2" y="218.8">T</text>
<text x="149.6" y="218.8">260</text>
<text x="179.1" y="218.8">°C</text>
<text x="26" y="223.6">Thermal Resistance Junction/</text>
<text x="26" y="227.1">Ambient</text>
<text x="120.1" y="223.6">R</text>
<text x="149.6" y="223.6">450</text>
<text x="178" y="223.6">K/W</text>
<text x="24.9" y="265.9">Document Number 81579</text>
<text x="24.9" y="270.1">Rev. 1.2, 08-Jul-04</text>
<text x="193.4" y="270.1">1</text>
</g>
<g font-size="2.2">
<text x="26.7" y="177.4">amb</text>
<text x="121.8" y="186.3">CEO</text>
<text x="121.8" y="191">ECO</text>
<text x="122.9" y="195.8">C</text>
<text x="69.5" y="200.5">amb</text>
<text x="123" y="200.5">tot</text>
<text x="123.9" y="205.3">j</text>
<text x="121.8" y="210">amb</text>
<text x="122.6" y="214.8">stg</text>
<text x="123" y="219.5">sd</text>
<text x="122.1" y="224.3">thJA</text>
</g>
<text font-size="1.8" fill="#231f1f" x="165.6" y="87.3">18527</text>
</svg>
